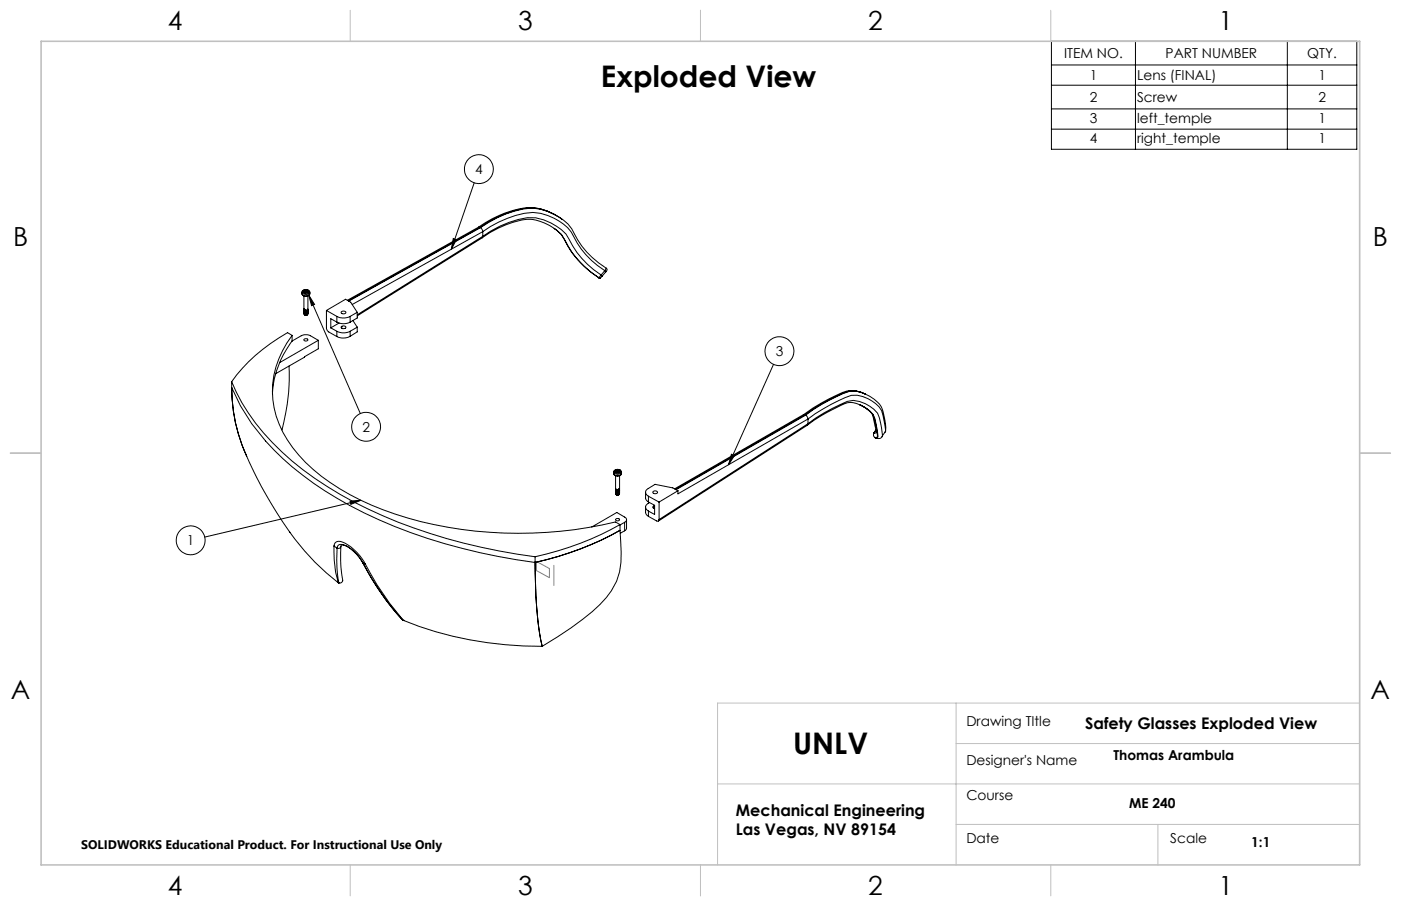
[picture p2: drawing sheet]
<svg xmlns="http://www.w3.org/2000/svg" width="432mm" height="279mm" viewBox="0 0 432 279" stroke-linecap="round" stroke-linejoin="round" font-family="sans-serif">
<g fill="none" stroke="#000" stroke-width=".31">
<path d="M324.1 12.7h94.1v33.3h-94.1zM350 12.7v33.3M396.8 12.7v33.3M324.1 26.3h94.1M324.1 33.6h94.1M324.1 39.8h94.1M324.1 20h94.1M146.2 56.4l-7.1 20.5M139.7 73.6l1 .3-1.6 3zM147.5 70.1h.5M147.5 70.1l-40.4 22.5M148 70.1l.1 .1"/>
<path d="M148 70.1l-40.6 22.7M148.1 70.2l.7 1.2M148.1 70.2a31.4 31.4 0 0 1 15.9-6 16.9 16.9 0 0 1 12.2 6.4 26.8 26.8 0 0 0 10.7 12.1M148.1 70.2l-40.6 22.7M148.8 72.9l-.2 .4M148.8 71.4a31.2 31.2 0 0 1 15.4-5.9 16.6 16.6 0 0 1 11.9 6.1 26.8 26.8 0 0 0 10.3 11.9M148.8 72.9a31.8 31.8 0 0 1 13.7-5.8 16.1 16.1 0 0 1 11.9 5.1 29.5 29.5 0 0 0 10.9 12.6M148.8 71.4v1.5M148.8 71.4l-40.3 22.5M148.8 72.9l-38.7 24.2M170.9 70.5a9.9 9.9 0 0 1 4.1 5.4 30 30 0 0 0 9.5 9.8M171.5 66.5a15.3 15.3 0 0 0-14.8-1.2l-1.3 .5a36.1 36.1 0 0 0-8 4.3"/>
<path d="M172.8 67.3h.1M173 67.5a15.8 15.8 0 0 0-14.6-2.5 35.8 35.8 0 0 0-10.4 5.1M173 67.5h.1M93.5 89.6l1-.2 .7 .4a1 1 0 0 1-.9 .7 1 1 0 0 1-1-.7zM93.7 91.3v3.9l.4 .2v.3l-.4-.2v-.3M93.7 95.4h.1M93.7 96.9l.4 .3 .6-.1M93.8 89.6l.4 .1M93.8 89.6l-.3 .1 .5 .2M93.8 89.6v.3M93.8 95.8l.4 .2 .4-.1M93.8 95.6h.8"/>
<path d="M93.8 95.4l.3 .1M94 89.9l-.3 .3 .3 .1M94 89.9v.4M94.2 89.7v.4h-.2M94.3 90.1l-.3 .2M94.5 89.9h.1M94.5 89.5l.4 .1-.4 .3 .5 .2-.2 .1-.5-.1M94.5 89.5l-.3 .2M94.5 89.9l-.2 .2M94.5 89.5v.6M94.7 96.7l-.1 .2M94.7 96.5l-.1 .2"/>
<path d="M94.7 96l-.4 .3-.5-.2M94.7 97.1l-.4 .2-.4-.2M94.7 96.2v.1M94.9 96.7l-.2 .4M94.9 96.4a.59 .59 0 0 1-.6 .6 .59 .59 0 0 1-.6-.4M94.9 96.2a.6 .6 0 0 1-.6 .5 .6 .6 0 0 1-.6-.4M94.9 95.9a.6 .6 0 0 1-.6 .5 .6 .6 0 0 1-.6-.4M94.9 95.6a.6 .6 0 0 1-.6 .6 .6 .6 0 0 1-.6-.4M94.9 95.4a.63 .63 0 0 1-.6 .5 .63 .63 0 0 1-.6-.4M94.9 96.8l-.2 .3M94.9 96.6l-.7 .4-.5-.3M94.9 96.3l-.5 .4h-.6l-.1-.3"/>
<path d="M94.9 96l-.5 .5-.5-.1-.2-.2M94.9 95.8l-.7 .4-.5-.3M94.9 95.5l-.5 .5-.6-.1-.1-.3M94.9 91.3v4l-.5 .4-.7-.3M95.2 91.1l1.7 2.8-.9 .4zM95.2 91.1l15.9 36.4M95.5 90.1a1.28 1.28 0 0 0-1.2-.8 1.28 1.28 0 0 0-1.2 .8M95.5 90.6a1.3 1.3 0 0 1-1.2 .8 1.3 1.3 0 0 1-1.2-.8M95.5 90.1a1.39 1.39 0 0 1-2.4 0 1.28 1.28 0 0 0 .9 1.3 1.28 1.28 0 0 0 1.5-.7v-.1M95.5 90.1v.5M100.6 95.7v5.8l.7 .9 2.5 1.4M100.6 95.7l3.2 1.9"/>
<path d="M100.6 95.7l5.9-3.4 1.6 .9 2 3.1M103.8 97.6a4.5 4.5 0 0 0 4.1 0M103.8 99.3a4.5 4.5 0 0 0 4.1 0M103.8 97.6v1.7M103.8 99.3l-1.8-1v2.8M104.5 99.6l-2.5 1.5M105.2 96.2a.78 .78 0 0 1 .8-.3 .78 .78 0 0 1 .6 .6 .78 .78 0 0 1-.8 .3 .78 .78 0 0 1-.6-.6zM107.9 97.6v1.7M108.8 98.8l1.3 2.1M110.1 96.3l-2.2 1.3M110.1 96.3v1.8l-2.2 1.2M184.5 85.7h.1"/>
<path d="M184.5 85.7h.5M184.6 85.7a28.6 28.6 0 0 1-10.6-11.8 11.1 11.1 0 0 0-4.6-4.4 12.2 12.2 0 0 0-11.2-1 33.3 33.3 0 0 0-9.6 4.8l-38.5 24.1M184.6 85.7h.5M185.1 85.7h.1M185.1 85.6v.1M185.3 84.8l-.7 .9M185.3 84.8l.3 .4M185.6 85.2l-.5 .4M186.4 83.5l-1.1 1.3M186.4 83.5l.3 .3-1.1 1.4M186.9 82.7a.68 .68 0 0 1-.2 1.2M186.9 82.7l-.5 .8"/>
<path d="M71.4 119.5a60.5 60.5 0 0 0 8.5 29.2l4.4 7.8 5.1 7.7M71.4 117.7a68.9 68.9 0 0 0 25.6 29.8 148.6 148.6 0 0 0 56.8 22.4l11.1 1.8M71.4 119.5a67.2 67.2 0 0 0 21.9 27.1 140 140 0 0 0 54.5 23.8l11.4 2.2 5.7 .9M71.4 119.5a49.9 49.9 0 0 0 4.7 21.2M71.4 117.7v1.8M86.2 111.8a25.9 25.9 0 0 0-2.2 9.7M89.1 112.9a62.1 62.1 0 0 1-2.2 19.7M90 103.4l-1.4-.8a52.2 52.2 0 0 0-17.2 15.1M90 103.4a27.4 27.4 0 0 0 .2 34.6 58.1 58.1 0 0 0 24.3 17.8 123.2 123.2 0 0 0 71.1 6.1l4.1-.9 1.4 .8M90 105.2l-2.6 4.1-1.2 2.5M90 103.4v1.8M93.7 104.7a.64 .64 0 0 1 .7-.3 .64 .64 0 0 1 .5 .6 .63 .63 0 0 1-.7 .2 .63 .63 0 0 1-.5-.5z"/>
<path d="M98.1 105l-2.4-1.5a3.3 3.3 0 0 0-2.8 0l-2.9 1.7M98.1 105l-11.9 6.8M98.1 105v2.6l-13.2 7.7M102 101.1l1.8 1.1M103.8 102.2a4.5 4.5 0 0 0 4.1 0M103.8 102.2v1.6M105.2 100.8a.78 .78 0 0 1 .8-.3 .78 .78 0 0 1 .6 .6 .78 .78 0 0 1-.8 .3 .78 .78 0 0 1-.6-.6zM105.3 100.6v.6M107.9 103.7a4.5 4.5 0 0 1-4.1 .1M107.9 102.2v1.5M110.1 100.9v1.4l-2.2 1.4M110.1 100.9l-2.2 1.3"/>
<path d="M238.4 112.4l-13.9 30.9M247.7 127.8l-39.8 23M248.1 127.9l.2 .1M248.1 127.9l-39.9 23M248.3 128l.7 1.2M248.3 128l-39.9 23M249 130.7l-.2 .4M249 129.2a52.6 52.6 0 0 1 13.4-7.3 10.5 10.5 0 0 1 9.3 4.7l1.1 5a1.57 1.57 0 0 1-.1 1.8M249 130.7a53 53 0 0 1 12.1-6.9 9.1 9.1 0 0 1 8.2 2.4l1.2 1.2 .5 1.5 1 5.4M249 129.2v1.5M249 130.7l-45.9 29.5M249 129.2l-40 23.1v-1"/>
<path d="M265 124.8l.1 .1M265.1 124.9a5.7 5.7 0 0 0-5.7 0l-4.6 2.3-3.9 2.4-48 31.1M265.1 124.9a7.4 7.4 0 0 1 5.2 7.1l.3 2.7-.2 .4-.6-.1M266.5 121.4l.3 .2a7.4 7.4 0 0 0-6.9-.2l-2.1 .9a49.8 49.8 0 0 0-9.5 5.7M266.5 121.4a8.1 8.1 0 0 0-7.9 .1l-1.4 .7a55 55 0 0 0-9.6 5.7h.5M266.5 121.5a7.2 7.2 0 0 0-6.8-.2l-2.1 1a55.4 55.4 0 0 0-9.5 5.6M267.1 121.7a8.6 8.6 0 0 1 5 5l.8 4a3.3 3.3 0 0 1-.9 3.6M269.4 133.5l.6 .1 .1-.5-.6-2.7a5.2 5.2 0 0 0-3.2-4.9l-1.3-.7a11.5 11.5 0 0 1 4 2.9l.9 3 .5 3.6-.1 .6h-.7M269.4 133.5l-.2 .9 .4 .5M269.4 133.5l-.1 .1M269.6 134.9h.1M269.6 134.9l.2 .1"/>
<path d="M269.7 134.9l.1 .1M270 132.5l-.7 1.1M270 132.6l-.6 .9M272 134.3a1.48 1.48 0 0 1-2.2 .7M272 134.3l-.1 .4M107.9 154.6l3.3-.3-3.1 1.2zM111.2 154.3l-48.1 11.3M189.1 145.6a1.29 1.29 0 0 1 1.2-.9 1.29 1.29 0 0 1 1.2 .9M189.1 146a1.29 1.29 0 0 0 1.2 .8 1.29 1.29 0 0 0 1.2-.8M189.1 145.6a1.4 1.4 0 0 0 2.5 0M189.1 146a1.36 1.36 0 0 0 1.2 .8 1.36 1.36 0 0 0 1.3-.8M189.1 145.6v.4"/>
<path d="M189.4 145.1l.9-.3 .9 .3a.91 .91 0 0 1-.9 .8 .91 .91 0 0 1-.9-.8zM189.7 151.2h.1M189.7 146.7v4l.7 .3 .5-.3v.3M189.7 152.2l.2 .3M189.7 151.9v.1M189.8 150.8a.62 .62 0 0 0 .5 .4 .62 .62 0 0 0 .6-.2M189.9 152.5l.1 .1M189.9 152.1l.2 .2 .6-.1M189.9 150.8l1 .2M189.9 145l.4 .2M189.9 145l-.2 .1 .3 .2M189.9 145v.3"/>
<path d="M190 152.6h.7M190 145.3l-.3 .3 .2 .1 .4-.2M190 145.5l.3 .1M190 145.3v.4M190.3 145.2v.3M190.6 145.3l.4 .3-.3 .1-.4-.2M190.6 145.4l-.2 .2M190.6 145.3v.4M190.6 152.5l-.6 .1M190.7 145l.3 .1-.4 .2M190.7 145l-.4 .2M190.7 145v.3"/>
<path d="M190.8 151.7l-.1 .2M190.8 151.5l-.1 .2M190.8 151l-.5 .3-.4-.2M190.8 151.2v.1M190.9 151.9a.6 .6 0 0 1-.5 .6 .6 .6 0 0 1-.6-.4M190.9 151.7a.6 .6 0 0 1-.5 .5 .6 .6 0 0 1-.6-.4M190.9 151.4a.6 .6 0 0 1-.5 .5 .6 .6 0 0 1-.6-.3M190.9 151.2a.6 .6 0 0 1-.5 .5 .6 .6 0 0 1-.6-.4M190.9 150.9a.6 .6 0 0 1-.5 .5 .6 .6 0 0 1-.6-.4M190.9 152.2a.61 .61 0 0 1-.9 .4M191 152l-.5 .5h-.6M191 151.8l-.6 .5-.7-.3"/>
<path d="M191 151.6l-.5 .4h-.5l-.3-.3M191 151.3l-.6 .4-.7-.3M191 151.1l-.6 .4-.7-.3M191 146.7v4.1l-.5 .4h-.5l-.3-.3M191 151v.1M191 151.6h.1M191.6 145.6v.4M199 151.8v2.2l.8 .8M199 156.4v2l.8 .8M199.8 159.2l2.6 1.5a.46 .46 0 0 0 .5 0 .46 .46 0 0 0 .2-.5M199.8 153v1.8M199.8 157.6v1.6"/>
<path d="M199.8 154.8l2 1v2.8l-2-1M199.8 153l3.3 1.8M200.2 155a1.38 1.38 0 0 0-1.2 1.2 1.38 1.38 0 0 0 .8 1.4M201.2 151.7a.78 .78 0 0 1 .8-.4 .78 .78 0 0 1 .6 .7 .78 .78 0 0 1-.8 .3 .78 .78 0 0 1-.6-.6zM201.4 156.1l-.2 .5 .6 .2M201.4 156.1v.6M201.8 156l-.4 .1M203.1 154.8v5.4M209 151.3l-1.6-.8-5.5-1.1-2.1 1.3a1.25 1.25 0 0 0-.8 1.2 1.25 1.25 0 0 0 .8 1.1M209 151.3l-5.9 3.5M225.4 140.1l.9 .4-1.8 2.8zM89.3 164.1a74.2 74.2 0 0 0 15 15.6"/>
<path d="M102.9 168.4a35.1 35.1 0 0 0 1.4 11.3M102.9 168.4a1.64 1.64 0 0 1 2.7-1.2 15.4 15.4 0 0 1 7 6.7M102.9 168.4l1 .6M103.9 169a1.33 1.33 0 0 1 2.1-.9 12.7 12.7 0 0 1 5.9 5.5M103.9 169l-.1 5.2 .6 5.6M104.3 179.7h.1M104.3 179.7l.1 .1M105.1 168.5l.1-.3 .4-.1a11.3 11.3 0 0 1 6.2 5.5M105.1 168.5a47.4 47.4 0 0 0 .5 10.6 1.05 1.05 0 0 1-1.2 .7M105.1 168.5l-.4 .6-.8-.1M111.8 173.6a79 79 0 0 0 12.1 17.4M111.8 173.6h.1"/>
<path d="M111.9 173.6l.7 .3M111.9 173.6a76.4 76.4 0 0 0 12.2 17.6M112.6 173.9a85.3 85.3 0 0 0 11.7 17.4M164.9 173.5a124.2 124.2 0 0 0 2.2 25.8M164.9 171.7v1.8M165 173.2l-.1 .3M189.8 160.1a.64 .64 0 0 1 .6-.2 .64 .64 0 0 1 .5 .5 .63 .63 0 0 1-.7 .3 .63 .63 0 0 1-.4-.6zM191.1 161.8a93.2 93.2 0 0 1-26.2 9.9M191.1 163.5a93.7 93.7 0 0 1-26 9.9l-.2-.1M191.1 163.5a96.2 96.2 0 0 1-26.2 10M191.1 163.5a48 48 0 0 1-.1 12.9 22.8 22.8 0 0 1-8.5 12.3 112.2 112.2 0 0 1-15.4 10.6M191.1 161.8v1.7"/>
<path d="M192.5 161.1a.85 .85 0 0 0 .6-.8 .85 .85 0 0 0-.6-.8l-2.4-1.5-7.7 4.5M192.5 161.1l-1.4 .8M192.5 161.1v2.6M192.5 163.7l-1.3 .8M193.1 160.3v2.8l-.6 .6M123.9 191l.2 .2M124.1 191.2l.2 .1M124.3 191.3a111.8 111.8 0 0 0 42.8 8M124.3 191.3h.1"/>
<circle cx="147.6" cy="52.2" r="4.4"/>
<circle cx="240.2" cy="108.3" r="4.4"/>
<circle cx="112.8" cy="131.6" r="4.4"/>
<circle cx="58.8" cy="166.6" r="4.5"/>
</g>
<g fill="none" stroke="#c0c0c0" stroke-width=".31">
<path d="M108 3.2v9.5M215.9 3.2v9.5M323.8 3.2v9.5M3.1 139.7h9.6M419.1 139.7h9.5M294.7 216.8v49.9M419.1 216.8h-197.9v49.9M294.7 229.3h124.4M221.2 241.8h197.9M294.7 254.2h124.4M356.9 254.2v12.5M108 266.7v9.6"/>
<path d="M215.9 266.7v9.6M323.8 266.7v9.6"/>
</g>
<path d="M12.7 12.7h406.4v254h-406.4z" fill="none" stroke="#c0c0c0" stroke-width=".5"/>
<path d="M165.3 173.1l4 2.2v2.9l-4-2.2zM170.7 174.3v6.3" fill="none" stroke="#808080" stroke-width=".31"/>
<path d="M95.2 91.1l1.7 2.8-.9 .4zM225.4 140.1l.9 .4-1.8 2.8zM139.7 73.6l1 .3-1.6 3zM107.9 154.6l3.3-.3-3.1 1.2z" fill="#000"/>
<g font-size="9.2">
<text x="185.2" y="26.9">Exploded View</text>
<text x="244.5" y="232.6">UNLV</text>
</g>
<g font-size="8.1">
<text x="51.7" y="9.3">4</text>
<text x="159.7" y="9.3">3</text>
<text x="267.6" y="9.3">2</text>
<text x="375.6" y="9.3">1</text>
<text x="4" y="76">B</text>
<text x="423.1" y="76">B</text>
<text x="3.3" y="215.7">A</text>
<text x="422.4" y="215.7">A</text>
<text x="51.7" y="276">4</text>
<text x="159.7" y="276">3</text>
<text x="267.6" y="276">2</text>
<text x="375.6" y="276">1</text>
</g>
<g font-size="4.9">
<text x="334.5" y="224.7">Safety Glasses Exploded View</text>
<text x="226.8" y="251.7">Mechanical Engineering</text>
<text x="226.8" y="257.7">Las Vegas, NV 89154</text>
</g>
<g font-size="4.2">
<text x="328" y="17.9">ITEM NO.</text>
<text x="359.3" y="17.9">PART NUMBER</text>
<text x="402.9" y="17.9">QTY.</text>
<text x="335.8" y="24.7">1</text>
<text x="350.5" y="24.7">Lens (FINAL)</text>
<text x="406.3" y="24.7">1</text>
<text x="335.8" y="31.4">2</text>
<text x="350.5" y="31.4">Screw</text>
<text x="406.3" y="31.4">2</text>
<text x="335.8" y="37.8">3</text>
<text x="350.5" y="37.8">left_temple</text>
<text x="406.3" y="37.8">1</text>
<text x="335.8" y="44.1">4</text>
<text x="350.5" y="44.1">right_temple</text>
<text x="406.3" y="44.1">1</text>
<text x="146.4" y="53.7">4</text>
<text x="239.1" y="109.8">3</text>
<text x="111.7" y="133.2">2</text>
<text x="57.6" y="168.2">1</text>
<text x="297.8" y="223.8">Drawing TItle</text>
<text x="297.8" y="235.9">Designer's Name</text>
<text x="343.2" y="234.5">Thomas Arambula</text>
<text x="297.8" y="246.9">Course</text>
<text x="348" y="249.1">ME 240</text>
<text x="297.8" y="259.9">Date</text>
<text x="360.7" y="259.9">Scale</text>
<text x="385.7" y="261.2">1:1</text>
</g>
<text font-size="3.8" x="25" y="261.9">SOLIDWORKS Educational Product. For Instructional Use Only</text>
</svg>
